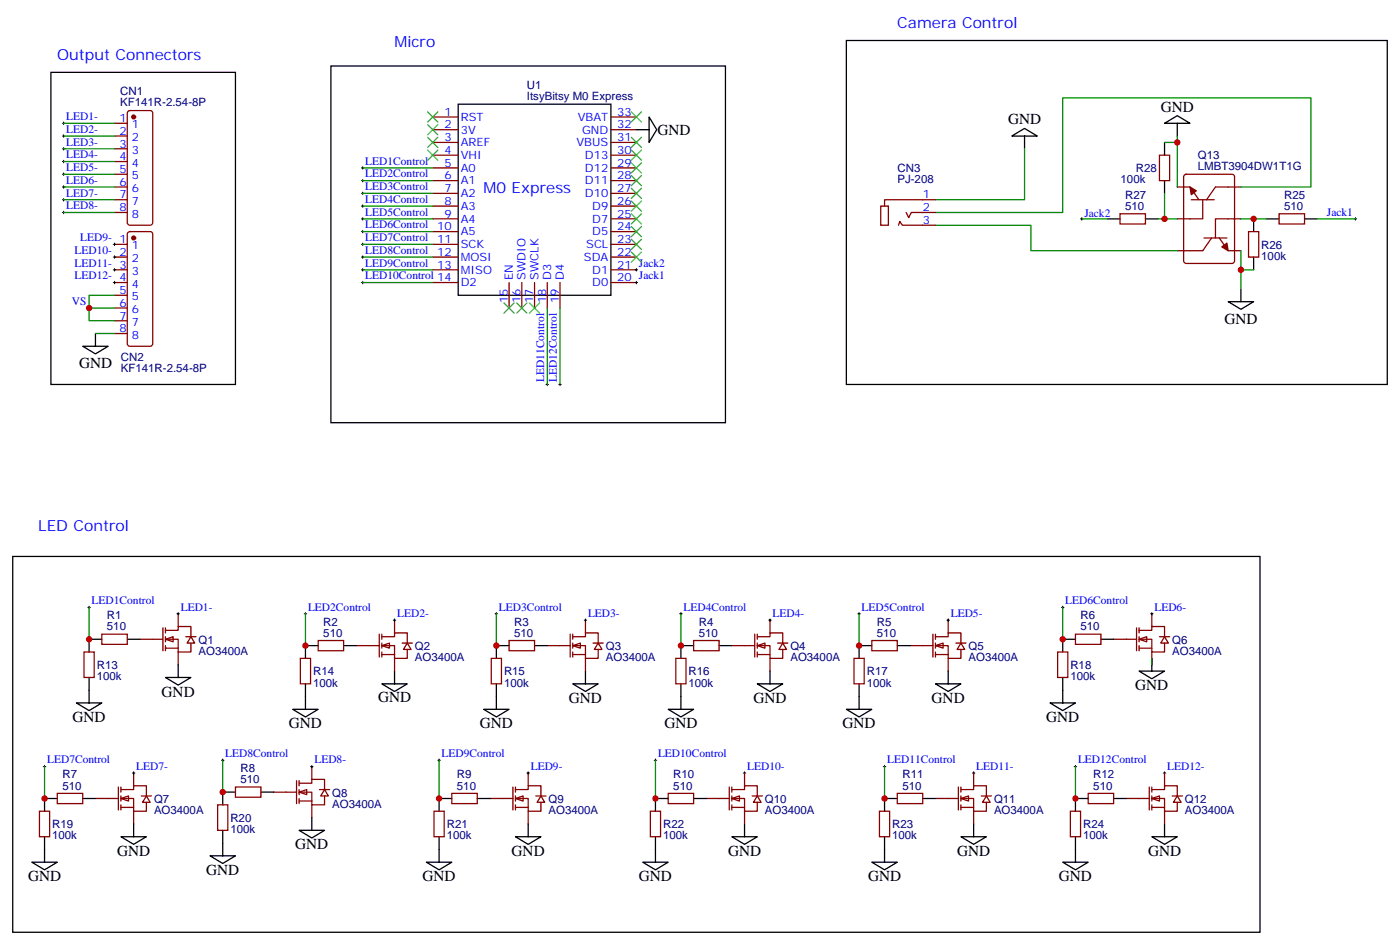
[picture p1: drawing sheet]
<svg xmlns="http://www.w3.org/2000/svg" width="388mm" height="262mm" viewBox="0 0 388 262" stroke-linecap="round" stroke-linejoin="round" font-family="sans-serif">
<g fill="#fff" stroke="#870000" stroke-width=".35">
<path d="M45.9 177l2.1-.7v1.4z"/>
<path d="M52.9 176.3l1.1 1.8h-2.1z"/>
</g>
<path d="M38.8 177h6.4M45.2 173.8v6.4M45.9 174.6h3.5v-1.1h3.5v2.8M45.9 177h3.5v3.6h3.5v-2.5M45.9 179.5h3.5M45.9 173.8v1.5M45.9 176.3v1.4M45.9 178.8v1.4M49.4 170v3.5M51.5 176.3h2.8M49.4 180.6v3.5" fill="none" stroke="#870000" stroke-width=".35"/>
<g fill="#fff" stroke="#870000" stroke-width=".35">
<path d="M105.8 178.8l2.1-.7v1.4z"/>
<path d="M112.9 178.1l1 1.7h-2.1z"/>
</g>
<path d="M98.8 178.8h6.3M105.1 175.6v6.4M105.8 176.3h3.6v-1h3.5v2.8M105.8 178.8h3.6v3.5h3.5v-2.5M105.8 175.6v1.4M105.8 178.1v1.4M109.4 171.7v3.6M111.5 178.1h2.8M105.8 181.3h3.6M105.8 180.6v1.4M109.4 182.3v3.5" fill="none" stroke="#870000" stroke-width=".35"/>
<g fill="#fff" stroke="#870000" stroke-width=".35">
<path d="M158.7 178.8l2.2-.7v1.4z"/>
<path d="M165.8 178.1l1.1 1.7h-2.2z"/>
</g>
<path d="M151.7 178.8h6.3M158 175.6v6.4M158.7 176.3h3.6v-1h3.5v2.8M158.7 178.8h3.6v3.5h3.5v-2.5M158.7 175.6v1.4M158.7 178.1v1.4M162.3 171.7v3.6M164.4 178.1h2.8M158.7 181.3h3.6M158.7 180.6v1.4M162.3 182.3v3.5" fill="none" stroke="#870000" stroke-width=".35"/>
<g fill="#fff" stroke="#870000" stroke-width=".35">
<path d="M209.9 178.8l2.1-.7v1.4z"/>
<path d="M217 178.1l1 1.7h-2.1z"/>
</g>
<path d="M202.8 178.8h6.4M209.2 175.6v6.4M209.9 176.3h3.5v-1h3.6v2.8M209.9 178.8h3.5v3.5h3.6v-2.5M209.9 175.6v1.4M209.9 178.1v1.4M213.4 171.7v3.6M215.5 178.1h2.9M209.9 181.3h3.5M209.9 180.6v1.4M213.4 182.3v3.5" fill="none" stroke="#870000" stroke-width=".35"/>
<g fill="#fff" stroke="#870000" stroke-width=".35">
<path d="M259.3 178.8l2.1-.7v1.4z"/>
<path d="M266.3 178.1l1.1 1.7h-2.1z"/>
</g>
<path d="M252.2 178.8h6.4M258.6 175.6v6.4M259.3 176.3h3.5v-1h3.5v2.8M259.3 178.8h3.5v3.5h3.5v-2.5M259.3 175.6v1.4M259.3 178.1v1.4M262.8 171.7v3.6M264.9 178.1h2.9M259.3 181.3h3.5M259.3 180.6v1.4M262.8 182.3v3.5" fill="none" stroke="#870000" stroke-width=".35"/>
<g fill="#fff" stroke="#870000" stroke-width=".35">
<path d="M315.7 177l2.2-.7v1.4z"/>
<path d="M322.8 176.3l1 1.8h-2.1z"/>
</g>
<path d="M308.7 177h6.3M315 173.8v6.4M315.7 174.6h3.6v-1.1h3.5v2.8M315.7 177h3.6v3.6h3.5v-2.5M315.7 179.5h3.6M315.7 173.8v1.5M315.7 176.3v1.4M315.7 178.8v1.4M319.3 170v3.5M321.4 176.3h2.8M319.3 180.6v3.5" fill="none" stroke="#870000" stroke-width=".35"/>
<g fill="#fff" stroke="#870000" stroke-width=".35">
<path d="M33.5 221.1l2.1-.7v1.4z"/>
<path d="M40.6 220.4l1 1.8h-2.1z"/>
</g>
<path d="M32.8 217.9v6.4M33.5 218.7h3.5v-1.1h3.6v2.8M33.5 217.9v1.5M37 214.1v3.5M26.5 221.1h6.3M33.5 221.1h3.5v3.5h3.6v-2.4M33.5 223.6h3.5M33.5 220.4v1.4M33.5 222.9v1.4M37 224.6v3.6M39.2 220.4h2.8" fill="none" stroke="#870000" stroke-width=".35"/>
<g fill="#fff" stroke="#870000" stroke-width=".35">
<path d="M82.9 219.4l2.1-.7v1.4z"/>
<path d="M90 218.7l1 1.7h-2.1z"/>
</g>
<path d="M75.8 219.4h6.4M82.2 216.2v6.3M82.9 216.9h3.5v-1.1h3.6v2.9M82.9 219.4h3.5v3.5h3.6v-2.5M82.9 216.2v1.4M82.9 218.7v1.4M86.4 212.3v3.5M88.5 218.7h2.9M82.9 221.8h3.5M82.9 221.1v1.4M86.4 222.9v3.5" fill="none" stroke="#870000" stroke-width=".35"/>
<g fill="#fff" stroke="#870000" stroke-width=".35">
<path d="M142.9 221.1l2.1-.7v1.4z"/>
<path d="M149.9 220.4l1.1 1.8h-2.1z"/>
</g>
<g fill="none" stroke="#870000" stroke-width=".35">
<path d="M31.7 34.1h3.6M31.7 37.7h3.6M35.5 30.8l.5-.2h5.6l.5 .2 .2 .5v30.4l-.2 .5-.5 .2h-5.6l-.5-.3-.2-.4v-30.4zM119.9 32.4h7.1M119.9 35.9h7.1M119.9 39.4h7.1M169.3 32.4h7.1M169.3 35.9h7.1M169.3 39.4h7.1M31.7 41.2h3.6M31.7 44.7h3.6M31.7 48.3h3.6"/>
<path d="M31.7 51.8h3.6M31.7 55.3h3.6M31.7 58.8h3.6M119.9 43h7.1M119.9 46.5h7.1M119.9 50h7.1M119.9 53.6h7.1M119.9 57.1h7.1M169.3 43h7.1M169.3 46.5h7.1M169.3 50h7.1M169.3 53.6h7.1"/>
<path d="M169.3 57.1h7.1M31.7 67.7h3.6M31.7 71.2h3.6M31.7 74.7h3.6M31.7 78.2h3.6M35.5 64.3l.5-.2h5.6l.5 .2 .2 .5v30.4l-.2 .5-.5 .2h-5.6l-.5-.2-.2-.5v-30.4zM119.9 60.6h7.1M119.9 64.1h7.1M119.9 67.7h7.1M119.9 71.2h7.1M119.9 74.7h7.1M119.9 78.2h7.1"/>
<path d="M141.1 78.2v7.1M144.6 78.2v7.1M148.2 78.2v7.1M151.7 78.2v7.1M155.2 78.2v7.1M169.3 60.6h7.1M169.3 64.1h7.1M169.3 67.7h7.1M169.3 71.2h7.1M169.3 74.7h7.1M169.3 78.2h7.1M31.7 81.8h3.6"/>
<path d="M31.7 85.3h3.6M31.7 88.8h3.6M31.7 92.4h3.6M142.2 217.9v6.4M142.9 218.7h3.5v-1.1h3.5v2.8M142.9 217.9v1.5M146.4 214.1v3.5M135.8 221.1h6.4M142.9 221.1h3.5v3.5h3.5v-2.4M142.9 223.6h3.5M142.9 220.4v1.4M142.9 222.9v1.4"/>
<path d="M146.4 224.6v3.6M148.5 220.4h2.8"/>
</g>
<g fill="none" stroke="#000" stroke-width=".35">
<path d="M127 28.9h42.3v52.9h-42.3zM176.4 35.9h3.5M179.9 32.4l2.1 3.5-2.1 3.5zM22.9 95.9h7.1l-3.5 2.1zM26.5 92.4v3.5M45.9 187.6h7l-3.5 2.1zM49.4 184.1v3.5M105.8 189.4h7.1l-3.5 2.1zM109.4 185.8v3.6M158.7 189.4h7.1l-3.5 2.1zM162.3 185.8v3.6M209.9 189.4h7.1l-3.6 2.1z"/>
<path d="M213.4 185.8v3.6M259.3 189.4h7l-3.5 2.1zM262.8 185.8v3.6M315.7 185.8h7.1l-3.5 2.2zM319.3 182.3v3.5M33.5 231.7h7.1l-3.6 2.1zM37 228.2v3.5M82.9 229.9h7.1l-3.6 2.2zM86.4 226.4v3.5M142.9 231.7h7l-3.5 2.1zM146.4 228.2v3.5M202.8 231.7h7.1l-3.5 2.1z"/>
<path d="M206.4 228.2v3.5M266.3 231.7h7.1l-3.5 2.1zM269.9 228.2v3.5M319.3 231.7h7l-3.5 2.1zM322.8 228.2v3.5"/>
</g>
<g fill="none" stroke="#000" stroke-width=".28">
<path d="M17.3 34.1h.7M17.3 37.7h.7M17.6 33.8v.7M17.6 37.3v.7M17.3 41.2h.7M17.3 44.7h.7M17.3 48.3h.7M17.3 51.8h.7M17.3 55.3h.7M17.3 58.8h.7M17.6 40.9v.7M17.6 44.4v.7"/>
<path d="M17.6 47.9v.7M17.6 51.4v.7M17.6 55v.7M17.6 58.5v.7M31.4 67.7h.7M31.4 71.2h.7M31.4 74.7h.7M31.4 78.2h.7M31.7 67.3v.7M31.7 70.8v.7M31.7 74.4v.7M31.7 77.9v.7"/>
<path d="M24.3 85.3h.7M24.7 84.9v.8M49 170h.7M49.4 169.6v.7M109 171.7h.7M109.4 171.4v.7M161.9 171.7h.7M162.3 171.4v.7M213.1 171.7h.7M213.4 171.4v.7M262.5 171.7h.7M262.8 171.4v.7"/>
<path d="M318.9 170h.7M319.3 169.6v.7M36.7 214.1h.7M37 213.7v.7M86.1 212.3h.7M86.4 211.9v.8M146 214.1h.8M146.4 213.7v.7M206 214.1h.7M206.4 213.7v.7M269.5 214.1h.7M269.9 213.7v.7"/>
<path d="M322.4 214.1h.7M322.8 213.7v.7"/>
</g>
<g fill="#870000" stroke="#870000" stroke-width=".35">
<circle cx="37" cy="32.4" r=".53"/>
<circle cx="37" cy="65.9" r=".53"/>
</g>
<path d="M17.6 37.7h14.1M17.6 34.1h14.1M17.6 58.8h14.1M17.6 55.3h14.1M17.6 51.8h14.1M17.6 48.3h14.1M17.6 44.7h14.1M17.6 41.2h14.1M24.7 85.3h7M26.5 92.4h5.2M31.7 81.8h-7v7h7M319.3 182.3v1.8" fill="none" stroke="#008700" stroke-width=".35"/>
<g fill="#fff" stroke="#870000" stroke-width=".35">
<path d="M202.8 221.1l2.2-.7v1.4z"/>
<path d="M209.9 220.4l1.1 1.8h-2.2z"/>
</g>
<path d="M202.1 217.9v6.4M202.8 218.7h3.6v-1.1h3.5v2.8M202.8 217.9v1.5M206.4 214.1v3.5M195.8 221.1h6.3M202.8 221.1h3.6v3.5h3.5v-2.4M202.8 223.6h3.6M202.8 220.4v1.4M202.8 222.9v1.4M206.4 224.6v3.6M208.5 220.4h2.8" fill="none" stroke="#870000" stroke-width=".35"/>
<g fill="#fff" stroke="#870000" stroke-width=".35">
<path d="M266.3 221.1l2.2-.7v1.4z"/>
<path d="M273.4 220.4l1.1 1.8h-2.2z"/>
</g>
<path d="M265.6 217.9v6.4M266.3 218.7h3.6v-1.1h3.5v2.8M266.3 217.9v1.5M269.9 214.1v3.5M259.3 221.1h6.3M266.3 221.1h3.6v3.5h3.5v-2.4M266.3 223.6h3.6M266.3 220.4v1.4M266.3 222.9v1.4M269.9 224.6v3.6M272 220.4h2.8" fill="none" stroke="#870000" stroke-width=".35"/>
<g fill="#fff" stroke="#870000" stroke-width=".35">
<path d="M319.3 221.1l2.1-.7v1.4z"/>
<path d="M326.3 220.4l1.1 1.8h-2.1z"/>
</g>
<g fill="none" stroke="#870000" stroke-width=".35">
<path d="M244.1 57.1h2.1v5.3h-2.1zM251.2 58.8l.7 1.5 .7-1.5h6.7M259.3 55.3h-14.1v1.8M310.4 59.2h7.1v2.8h-7.1zM321.4 43h2.8v7h-2.8zM326.3 51.8h3.5l2.5 3.5M328.3 48.5l.5-.2h12.7l.6 .4 .1 23.5-.5 .7-12.9 .1-.7-.5v-23.5zM330.2 55.3h6.3M333.4 55.3v5.3h-7.1M344 51.8h-7.1l-2.5 3.5M354.5 59.2h7.1v2.8h-7.1zM249.1 62.4l.3-1.1 .7 1.1h9.2"/>
<path d="M333.7 65.9h6.4M335.8 65.9l-2.4 3.5h-7.1M338 65.9l2.4 3.5h3.6M344 60.6h-7.1v5.3M346.1 64.1h2.8v7.1h-2.8zM28.2 175.6h7.1v2.8h-7.1zM88.2 177.4h7v2.8h-7zM141.1 177.4h7.1v2.8h-7.1zM192.3 177.4h7v2.8h-7zM241.7 177.4h7v2.8h-7zM298.1 175.6h7.1v2.8h-7.1zM23.3 180.6h2.8v7h-2.8z"/>
<path d="M83.3 182.3h2.8v7.1h-2.8zM136.2 182.3h2.8v7.1h-2.8zM187.3 182.3h2.8v7.1h-2.8zM236.7 182.3h2.8v7.1h-2.8zM293.2 180.6h2.8v7h-2.8zM15.9 219.7h7v2.8h-7zM65.3 217.9h7v2.9h-7zM125.2 219.7h7.1v2.8h-7.1zM185.2 219.7h7.1v2.8h-7.1zM248.7 219.7h7.1v2.8h-7.1zM301.6 219.7h7.1v2.8h-7.1zM318.6 217.9v6.4"/>
<path d="M319.3 218.7h3.5v-1.1h3.5v2.8M319.3 217.9v1.5M322.8 214.1v3.5M10.9 224.6h2.9v7.1h-2.9zM60.3 222.9h2.8v7h-2.8zM120.3 224.6h2.8v7.1h-2.8zM180.3 224.6h2.8v7.1h-2.8zM243.8 224.6h2.8v7.1h-2.8zM296.7 224.6h2.8v7.1h-2.8zM312.2 221.1h6.4M319.3 221.1h3.5v3.5h3.5v-2.4M319.3 223.6h3.5"/>
<path d="M319.3 220.4v1.4M319.3 222.9v1.4M322.8 224.6v3.6M324.9 220.4h2.8"/>
</g>
<g fill="none" stroke="#000" stroke-width=".35">
<path d="M91.7 18.3h109.4v98.8h-109.4zM234.6 11.2h149.9v95.3h-149.9zM14.1 20h51.2v86.5h-51.2zM280.5 37.7l3.5-2.1 3.5 2.1zM284 37.7v3.5M322.8 34.1l3.5-2.1 3.5 2.1zM322.8 39.4v3.6M326.3 34.1v3.6M322.8 50v3.6M306.9 60.6h3.5M317.5 60.6h3.5M347.5 60.6v3.5"/>
<path d="M347.5 71.2v3.5M351 60.6h3.5M361.6 60.6h3.5M340.4 83.5h7.1l-3.5 2.2zM344 80v3.5M3.5 154.1h345.7v104.1h-345.7zM28.2 177h-3.5v3.6M35.3 177h3.5M88.2 178.8h-3.5v3.5M95.2 178.8h3.6M141.1 178.8h-3.5v3.5M148.2 178.8h3.5"/>
<path d="M192.3 178.8h-3.6v3.5M199.3 178.8h3.5M241.7 178.8h-3.6v3.5M248.7 178.8h3.5M298.1 177h-3.5v3.6M305.2 177h3.5M21.2 194.7h7l-3.5 2.1zM24.7 187.6v7.1M81.1 196.4h7.1l-3.5 2.1zM84.7 189.4v7M134.1 196.4h7l-3.5 2.1zM137.6 189.4v7"/>
<path d="M185.2 196.4h7.1l-3.6 2.1zM188.7 189.4v7M234.6 196.4h7.1l-3.6 2.1zM238.1 189.4v7M291 194.7h7.1l-3.5 2.1zM294.6 187.6v7.1M65.3 219.4h-3.6v3.5M72.3 219.4h3.5M8.8 238.8h7.1l-3.6 2.1zM12.3 231.7v7.1M15.9 221.1h-3.6v3.5M22.9 221.1h3.6"/>
<path d="M58.2 237h7.1l-3.6 2.1zM61.7 229.9v7.1M118.2 238.8h7l-3.5 2.1zM121.7 231.7v7.1M125.2 221.1h-3.5v3.5M132.3 221.1h3.5M178.2 238.8h7l-3.5 2.1zM181.7 231.7v7.1M185.2 221.1h-3.5v3.5M192.3 221.1h3.5M241.7 238.8h7l-3.5 2.1zM245.2 231.7v7.1"/>
<path d="M248.7 221.1h-3.5v3.5M255.8 221.1h3.5M294.6 238.8h7l-3.5 2.1zM298.1 231.7v7.1M301.6 221.1h-3.5v3.5M308.7 221.1h3.5"/>
</g>
<g fill="none" stroke="#000" stroke-width=".28">
<path d="M100.2 46.5h.7M100.2 50h.7M100.2 53.6h.7M100.2 57.1h.7M100.5 46.1v.7M100.5 49.7v.7M100.5 53.2v.7M100.5 56.7v.7M100.2 60.6h.7M100.2 64.1h.7M100.2 67.7h.7M100.2 71.2h.7"/>
<path d="M100.2 74.7h.7M100.2 78.2h.7M100.5 60.3v.7M100.5 63.8v.7M100.5 67.3v.7M100.5 70.8v.7M100.5 74.4v.7M100.5 77.9v.7M176 74.7h.7M176 78.2h.7M176.4 74.4v.7M176.4 77.9v.7"/>
<path d="M299.5 60.6h.7M299.9 60.3v.7M375.4 60.6h.7M375.7 60.3v.7M151.3 106.5h.7M151.7 106.1v.7M154.9 106.5h.7M155.2 106.1v.7M24.3 168.2h.7M24.7 167.9v.7M84.3 170h.7M84.7 169.6v.7"/>
<path d="M137.2 170h.7M137.6 169.6v.7M188.4 170h.7M188.7 169.6v.7M237.8 170h.7M238.1 169.6v.7M294.2 168.2h.7M294.6 167.9v.7M12 212.3h.7M12.3 211.9v.8M61.4 210.5h.7M61.7 210.2v.7"/>
<path d="M121.4 210.5h.7M121.7 210.2v.7M181.3 210.5h.7M181.7 210.2v.7M244.8 212.3h.7M245.2 211.9v.8M297.7 212.3h.7M298.1 211.9v.8"/>
</g>
<g fill="none" stroke="#008700" stroke-width=".35">
<path d="M322.8 39.4h3.5M326.3 37.7v14.1M100.5 57.1h19.4M100.5 53.6h19.4M100.5 50h19.4M100.5 46.5h19.4M284 41.2v14.1h-24.7M322.8 53.6v7M344 51.8h19.4v-24.7h-68.8v31.7h-35.3M100.5 78.2h19.4M100.5 74.7h19.4M100.5 71.2h19.4"/>
<path d="M100.5 67.7h19.4M100.5 64.1h19.4M100.5 60.6h19.4M259.3 62.4h26.5v7h40.5M299.9 60.6h7M321 60.6h5.3M344 74.7h3.5M344 60.6h7M344 69.4v10.6M365.1 60.6h10.6M151.7 85.3v21.2M155.2 85.3v21.2"/>
<path d="M24.7 168.2v8.8M84.7 170v8.8M137.6 170v8.8M188.7 170v8.8M238.1 170v8.8M294.6 168.2v8.8M12.3 212.3v8.8M61.7 210.5v8.9M121.7 210.5v10.6M181.7 210.5v10.6M245.2 212.3v8.8M298.1 212.3v8.8"/>
</g>
<g fill="#870000" stroke="#870000" stroke-width=".35">
<path d="M329.8 51.8l1.8 1-1.4 1.1z"/>
<path d="M338.7 68.4l1.4-1.1 .3 2.1z"/>
</g>
<g fill="none" stroke="#3c3" stroke-width=".35">
<path d="M118.5 31l2.9 2.8M118.5 34.5l2.9 2.8M118.5 38l2.9 2.9M121.4 31l-2.9 2.8M121.4 34.5l-2.9 2.8M121.4 38l-2.9 2.9M175 31l2.8 2.8M175 38l2.8 2.9M177.8 31l-2.8 2.8M177.8 38l-2.8 2.9M118.5 41.6l2.9 2.8M121.4 41.6l-2.9 2.8"/>
<path d="M175 41.6l2.8 2.8M175 45.1l2.8 2.8M175 48.6l2.8 2.8M175 52.1l2.8 2.9M175 55.7l2.8 2.8M175 59.2l2.8 2.8M177.8 41.6l-2.8 2.8M177.8 45.1l-2.8 2.8M177.8 48.6l-2.8 2.8M177.8 52.1l-2.8 2.9M177.8 55.7l-2.8 2.8M177.8 59.2l-2.8 2.8"/>
<path d="M175 62.7l2.8 2.8M175 66.3l2.8 2.8M175 69.8l2.8 2.8M177.8 62.7l-2.8 2.8M177.8 66.3l-2.8 2.8M177.8 69.8l-2.8 2.8M139.7 83.9l2.8 2.8M142.5 83.9l-2.8 2.8M143.2 83.9l2.8 2.8M146 83.9l-2.8 2.8M146.8 83.9l2.8 2.8M149.6 83.9l-2.8 2.8"/>
</g>
<g fill="#c00">
<circle cx="24.7" cy="85.3" r=".88"/>
<circle cx="24.7" cy="177" r=".88"/>
<circle cx="84.7" cy="178.8" r=".88"/>
<circle cx="137.6" cy="178.8" r=".88"/>
<circle cx="188.7" cy="178.8" r=".88"/>
<circle cx="238.1" cy="178.8" r=".88"/>
<circle cx="294.6" cy="177" r=".88"/>
<circle cx="12.3" cy="221.1" r=".88"/>
<circle cx="61.7" cy="219.4" r=".88"/>
<circle cx="121.7" cy="221.1" r=".88"/>
<circle cx="181.7" cy="221.1" r=".88"/>
<circle cx="245.2" cy="221.1" r=".88"/>
<circle cx="298.1" cy="221.1" r=".88"/>
<circle cx="326.3" cy="39.4" r=".88"/>
<circle cx="322.8" cy="60.6" r=".88"/>
<circle cx="344" cy="74.7" r=".88"/>
<circle cx="347.5" cy="60.6" r=".88"/>
</g>
<g font-size="4.2" fill="#00f">
<text x="248.7" y="7.7">Camera Control</text>
<text x="15.9" y="16.5">Output Connectors</text>
<text x="109.4" y="13">Micro</text>
<text x="134.1" y="53.6">M0 Express</text>
<text x="10.6" y="147">LED Control</text>
</g>
<g font-size="4.2">
<text x="279.4" y="34.5">GND</text>
<text x="321.7" y="30.9">GND</text>
<text x="182.2" y="37.3">GND</text>
<text x="339.4" y="89.6">GND</text>
<text x="21.9" y="102">GND</text>
<text x="314.7" y="191.1">GND</text>
<text x="44.8" y="192.9">GND</text>
<text x="104.8" y="194.3">GND</text>
<text x="157.7" y="194.7">GND</text>
<text x="208.8" y="194.7">GND</text>
<text x="258.2" y="194.7">GND</text>
<text x="20.1" y="200">GND</text>
<text x="80.1" y="201.7">GND</text>
<text x="133" y="201.7">GND</text>
<text x="184.1" y="201.7">GND</text>
<text x="233.5" y="201.7">GND</text>
<text x="290" y="200">GND</text>
<text x="32.5" y="237">GND</text>
<text x="81.8" y="235.2">GND</text>
<text x="141.8" y="237">GND</text>
<text x="201.8" y="237">GND</text>
<text x="265.3" y="237">GND</text>
<text x="318.2" y="237">GND</text>
<text x="7.8" y="244.1">GND</text>
<text x="57.1" y="242.3">GND</text>
<text x="117.1" y="244.1">GND</text>
<text x="177.1" y="244.1">GND</text>
<text x="240.6" y="244.1">GND</text>
<text x="293.5" y="244.1">GND</text>
</g>
<g font-size="3.2" fill="#000080">
<text x="33.3" y="29.3">KF141R-2.54-8P</text>
<text x="33.3" y="26.3">CN1</text>
<text x="146.1" y="27.7">ItsyBitsy M0 Express</text>
<text x="146.1" y="24.5">U1</text>
<text x="248.8" y="47.5">CN3</text>
<text x="314.9" y="47.7">R28</text>
<text x="332" y="47.2">LMBT3904DW1T1G</text>
<text x="332" y="44">Q13</text>
<text x="248.8" y="50.6">PJ-208</text>
<text x="310.6" y="50.8">100k</text>
<text x="311.9" y="58.1">510</text>
<text x="311.9" y="55.1">R27</text>
<text x="356" y="58.1">510</text>
<text x="356" y="55.1">R25</text>
<text x="349.6" y="71.9">100k</text>
<text x="349.6" y="68.9">R26</text>
<text x="33.5" y="99.9">CN2</text>
<text x="33.5" y="102.9">KF141R-2.54-8P</text>
<text x="29.6" y="171.5">R1</text>
<text x="89.6" y="173.2">R2</text>
<text x="142.5" y="173.2">R3</text>
<text x="193.7" y="173.2">R4</text>
<text x="243.1" y="173.2">R5</text>
<text x="299.5" y="171.5">R6</text>
<text x="29.6" y="174.6">510</text>
<text x="55" y="178.2">Q1</text>
<text x="89.6" y="176.3">510</text>
<text x="142.5" y="176.3">510</text>
<text x="193.7" y="176.3">510</text>
<text x="243.1" y="176.3">510</text>
<text x="299.5" y="174.6">510</text>
<text x="324.9" y="178.2">Q6</text>
<text x="26.8" y="185.3">R13</text>
<text x="55" y="181.4">AO3400A</text>
<text x="115" y="183.2">AO3400A</text>
<text x="115" y="180">Q2</text>
<text x="167.9" y="183.2">AO3400A</text>
<text x="167.9" y="180">Q3</text>
<text x="219.1" y="183.2">AO3400A</text>
<text x="219.1" y="180">Q4</text>
<text x="268.5" y="183.2">AO3400A</text>
<text x="268.5" y="180">Q5</text>
<text x="296.7" y="185.3">R18</text>
<text x="324.9" y="181.4">AO3400A</text>
<text x="26.8" y="188.4">100k</text>
<text x="86.8" y="190.1">100k</text>
<text x="86.8" y="187">R14</text>
<text x="139.7" y="190.1">100k</text>
<text x="139.7" y="187">R15</text>
<text x="190.9" y="190.1">100k</text>
<text x="190.9" y="187">R16</text>
<text x="240.2" y="190.1">100k</text>
<text x="240.2" y="187">R17</text>
<text x="296.7" y="188.4">100k</text>
<text x="17.3" y="215.6">R7</text>
<text x="66.7" y="213.8">R8</text>
<text x="126.7" y="215.6">R9</text>
<text x="186.6" y="215.6">R10</text>
<text x="250.1" y="215.6">R11</text>
<text x="303.1" y="215.6">R12</text>
<text x="17.3" y="218.7">510</text>
<text x="66.7" y="216.9">510</text>
<text x="92.1" y="220.6">Q8</text>
<text x="126.7" y="218.7">510</text>
<text x="186.6" y="218.7">510</text>
<text x="250.1" y="218.7">510</text>
<text x="303" y="218.7">510</text>
<text x="42.7" y="225.5">AO3400A</text>
<text x="42.7" y="222.3">Q7</text>
<text x="63.9" y="227.6">R20</text>
<text x="92.1" y="223.7">AO3400A</text>
<text x="152" y="225.5">AO3400A</text>
<text x="152" y="222.3">Q9</text>
<text x="212" y="225.5">AO3400A</text>
<text x="212" y="222.3">Q10</text>
<text x="275.5" y="225.5">AO3400A</text>
<text x="275.5" y="222.3">Q11</text>
<text x="328.4" y="225.5">AO3400A</text>
<text x="328.4" y="222.3">Q12</text>
<text x="14.5" y="232.5">100k</text>
<text x="14.5" y="229.4">R19</text>
<text x="63.9" y="230.7">100k</text>
<text x="123.8" y="232.5">100k</text>
<text x="123.8" y="229.4">R21</text>
<text x="183.8" y="232.5">100k</text>
<text x="183.8" y="229.4">R22</text>
<text x="247.3" y="232.5">100k</text>
<text x="247.3" y="229.4">R23</text>
<text x="300.2" y="232.5">100k</text>
<text x="300.2" y="229.4">R24</text>
</g>
<g font-size="3.2" fill="#00f">
<text x="18.3" y="33.3">LED1-</text>
<text x="33.1" y="33.8">1</text>
<text x="36.6" y="35.6">1</text>
<text x="123.2" y="32">1</text>
<text x="123.2" y="35.6">2</text>
<text x="127.7" y="33.4">RST</text>
<text x="160.2" y="33.4">VBAT</text>
<text x="171.1" y="35.6">32</text>
<text x="171.1" y="32">33</text>
<text x="18.3" y="36.8">LED2-</text>
<text x="18.3" y="40.3">LED3-</text>
<text x="33.1" y="37.3">2</text>
<text x="33.1" y="40.9">3</text>
<text x="36.6" y="39.1">2</text>
<text x="123.2" y="39.1">3</text>
<text x="127.7" y="37">3V</text>
<text x="127.7" y="40.5">AREF</text>
<text x="159.8" y="40.5">VBUS</text>
<text x="161.3" y="37">GND</text>
<text x="171.1" y="39.1">31</text>
<text x="18.3" y="43.9">LED4-</text>
<text x="18.3" y="47.4">LED5-</text>
<text x="33.1" y="44.4">4</text>
<text x="33.1" y="47.9">5</text>
<text x="36.6" y="42.6">3</text>
<text x="36.6" y="46.1">4</text>
<text x="101.2" y="45.6">LED1Control</text>
<text x="123.2" y="42.6">4</text>
<text x="123.2" y="46.1">5</text>
<text x="127.7" y="44">VHI</text>
<text x="127.7" y="47.6">A0</text>
<text x="162.2" y="47.6">D12</text>
<text x="162.2" y="44">D13</text>
<text x="171.1" y="46.1">29</text>
<text x="171.1" y="42.6">30</text>
<text x="18.3" y="50.9">LED6-</text>
<text x="33.1" y="51.4">6</text>
<text x="36.6" y="49.7">5</text>
<text x="36.6" y="53.2">6</text>
<text x="101.2" y="49.1">LED2Control</text>
<text x="101.2" y="52.7">LED3Control</text>
<text x="123.2" y="49.7">6</text>
<text x="123.2" y="53.2">7</text>
<text x="127.7" y="51.1">A1</text>
<text x="162.2" y="51.1">D11</text>
<text x="171.1" y="53.2">27</text>
<text x="171.1" y="49.7">28</text>
<text x="18.3" y="54.4">LED7-</text>
<text x="18.3" y="58">LED8-</text>
<text x="33.1" y="55">7</text>
<text x="33.1" y="58.5">8</text>
<text x="36.6" y="56.7">7</text>
<text x="101.2" y="56.2">LED4Control</text>
<text x="101.2" y="59.7">LED5Control</text>
<text x="123.2" y="56.7">8</text>
<text x="127.7" y="54.6">A2</text>
<text x="127.7" y="58.1">A3</text>
<text x="162.2" y="54.6">D10</text>
<text x="164.2" y="58.1">D9</text>
<text x="171.1" y="56.7">26</text>
<text x="255.8" y="55">1</text>
<text x="255.8" y="58.5">2</text>
<text x="300.6" y="60">Jack2</text>
<text x="367.8" y="59.7">Jack1</text>
<text x="36.6" y="60.3">8</text>
<text x="101.2" y="63.3">LED6Control</text>
<text x="121.2" y="63.8">10</text>
<text x="123.2" y="60.3">9</text>
<text x="127.7" y="61.7">A4</text>
<text x="127.7" y="65.2">A5</text>
<text x="164.2" y="65.2">D5</text>
<text x="164.2" y="61.7">D7</text>
<text x="171.1" y="63.8">24</text>
<text x="171.1" y="60.3">25</text>
<text x="255.8" y="62">3</text>
<text x="20.7" y="70.3">LED10- 2</text>
<text x="22.2" y="66.8">LED9- 1</text>
<text x="36.6" y="69.1">1</text>
<text x="101.2" y="66.8">LED7Control</text>
<text x="101.2" y="70.3">LED8Control</text>
<text x="121.2" y="67.3">11</text>
<text x="121.2" y="70.8">12</text>
<text x="127.7" y="68.7">SCK</text>
<text x="162.5" y="68.7">SCL</text>
<text x="171.1" y="70.8">22</text>
<text x="171.1" y="67.3">23</text>
<text x="20.7" y="73.8">LED11- 3</text>
<text x="20.7" y="77.4">LED12- 4</text>
<text x="36.6" y="72.6">2</text>
<text x="36.6" y="76.1">3</text>
<text x="101.2" y="73.8">LED9Control</text>
<text x="101.2" y="77.4">LED10Control 14</text>
<text x="121.2" y="74.4">13</text>
<text x="127.7" y="72.2">MOSI</text>
<text x="127.7" y="75.8">MISO</text>
<text x="142.2" y="77.5" transform="rotate(-90 142.2 77.5)">EN</text>
<text x="145.7" y="77.5" transform="rotate(-90 145.7 77.5)">SWDIO</text>
<text x="149.2" y="77.5" transform="rotate(-90 149.2 77.5)">SWCLK</text>
<text x="152.8" y="77.5" transform="rotate(-90 152.8 77.5)">D3</text>
<text x="156.3" y="77.5" transform="rotate(-90 156.3 77.5)">D4</text>
<text x="161.8" y="72.2">SDA</text>
<text x="164.2" y="75.8">D1</text>
<text x="171.1" y="77.9">20 Jack1</text>
<text x="171.1" y="74.4">21 Jack2</text>
<text x="33.1" y="81.4">5</text>
<text x="36.6" y="79.7">4</text>
<text x="36.6" y="83.2">5</text>
<text x="127.7" y="79.3">D2</text>
<text x="164.2" y="79.3">D0</text>
<text x="20" y="84.4">VS</text>
<text x="33.1" y="84.9">6</text>
<text x="33.1" y="88.5">7</text>
<text x="36.6" y="86.7">6</text>
<text x="140.8" y="84" transform="rotate(-90 140.8 84)">15</text>
<text x="144.3" y="84" transform="rotate(-90 144.3 84)">16</text>
<text x="147.8" y="84" transform="rotate(-90 147.8 84)">17</text>
<text x="151.3" y="84" transform="rotate(-90 151.3 84)">18</text>
<text x="154.9" y="84" transform="rotate(-90 154.9 84)">19</text>
<text x="33.1" y="92">8</text>
<text x="36.6" y="90.2">7</text>
<text x="36.6" y="93.8">8</text>
<text x="150.8" y="105.8" transform="rotate(-90 150.8 105.8)">LED11Control</text>
<text x="154.3" y="105.8" transform="rotate(-90 154.3 105.8)">LED12Control</text>
<text x="25.4" y="167.3">LED1Control</text>
<text x="295.3" y="167.3">LED6Control</text>
<text x="50.1" y="169.1">LED1-</text>
<text x="85.4" y="169.1">LED2Control</text>
<text x="110.1" y="170.9">LED2-</text>
<text x="138.3" y="169.1">LED3Control</text>
<text x="163" y="170.9">LED3-</text>
<text x="189.4" y="169.1">LED4Control</text>
<text x="214.1" y="170.9">LED4-</text>
<text x="238.8" y="169.1">LED5Control</text>
<text x="263.5" y="170.9">LED5-</text>
<text x="320" y="169.1">LED6-</text>
<text x="62.4" y="209.7">LED8Control</text>
<text x="122.4" y="209.7">LED9Control</text>
<text x="182.4" y="209.7">LED10Control</text>
<text x="13.1" y="211.4">LED7Control</text>
<text x="37.7" y="213.2">LED7-</text>
<text x="87.1" y="211.4">LED8-</text>
<text x="147.1" y="213.2">LED9-</text>
<text x="207.1" y="213.2">LED10-</text>
<text x="245.9" y="211.4">LED11Control</text>
<text x="270.6" y="213.2">LED11-</text>
<text x="298.8" y="211.4">LED12Control</text>
<text x="323.5" y="213.2">LED12-</text>
</g>
</svg>
